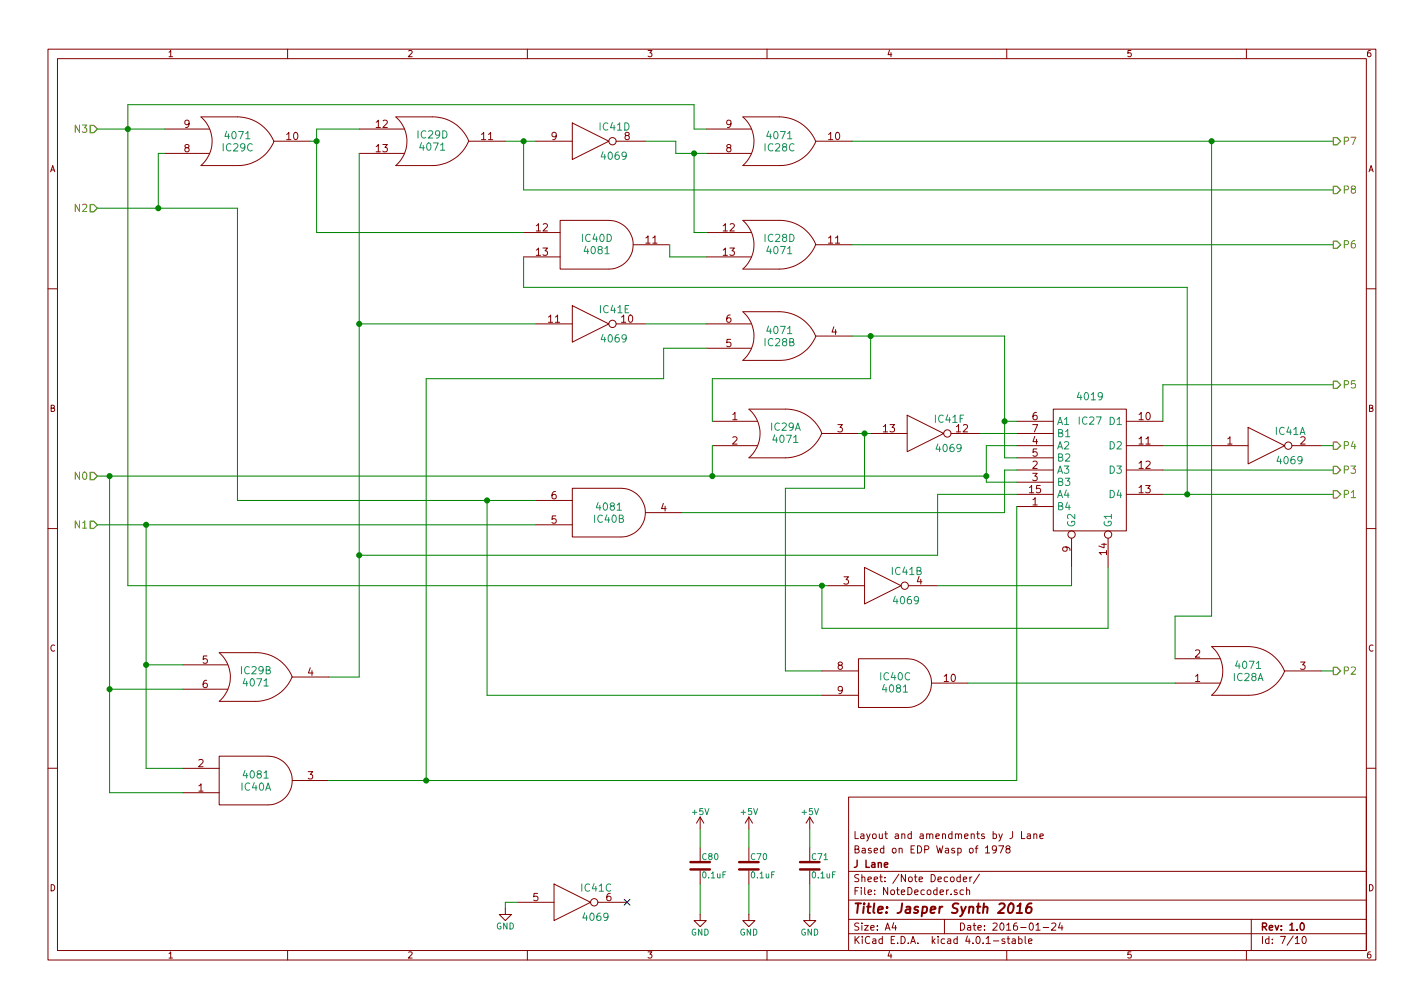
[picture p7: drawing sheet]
<svg xmlns="http://www.w3.org/2000/svg" width="297mm" height="210mm" viewBox="0 0 297 210" stroke-linecap="round" stroke-linejoin="round" font-family="sans-serif">
<g fill="none" stroke="#840000" stroke-width=".21">
<path d="M10 10.3h277v189.9h-277zM12 12.2h273v186.1h-273zM60 10.3v1.9M110 10.3v1.9M160 10.3v1.9M210 10.3v1.9M260 10.3v1.9M34.3 32h9.4M34.3 26.9h9.4M41.9 24.4h7.6a8.3 8.3 0 0 1 7.6 5.1M41.9 24.4a6.7 6.7 0 0 1 0 10.1h7.6a8.1 8.1 0 0 0 7.6-5h7.7M74.9 32h9.4"/>
<path d="M74.9 26.9h9.4M82.5 24.4h7.7M82.6 24.4a6.7 6.7 0 0 1 0 10.1h7.6a8.3 8.3 0 0 0 7.6-5.1M90.2 24.4a8 8 0 0 1 7.6 5.1h7.6M111.8 29.5h7.6M119.4 25.6l7.6 3.9-7.6 3.8zM128.5 29.5h6.1M147.3 32h9.4M147.3 26.9h9.4M154.9 24.4h7.7a8.3 8.3 0 0 1 7.6 5.1M154.9 34.5h7.7M155 24.4a6.7 6.7 0 0 1 0 10.1"/>
<path d="M170.2 29.5a8.1 8.1 0 0 1-7.6 5M170.2 29.5h7.6M109.2 48.5h7.6M109.2 53.6h7.6M127 46h-10.2v10.1h10.2M127.1 46a5.1 5.1 0 0 1 5 5 5.1 5.1 0 0 1-5 5.1M132.1 51h7.6M147.3 48.5h9.4M147.3 53.6h9.4M154.9 46h7.7M155 46a6.7 6.7 0 0 1 0 10.1M162.6 46a8 8 0 0 1 7.6 5h7.6"/>
<path d="M170.2 51a8.3 8.3 0 0 1-7.6 5.1h-7.7M10 60.2h2M111.8 67.6h7.6M119.4 63.7l7.6 3.9-7.6 3.8zM128.5 67.6h6.1M147.3 67.6h9.4M147.3 72.6h9.4M154.9 65h7.7a8.3 8.3 0 0 1 7.6 5.1M154.9 75.2h7.7M155 65a6.7 6.7 0 0 1 0 10.2M177.8 70.1h-7.6a8.1 8.1 0 0 1-7.6 5.1M285 60.2h2"/>
<path d="M148.6 87.9h9.4M148.6 93h9.4M156.2 85.3h7.7a8 8 0 0 1 7.5 5.1h7.7M156.2 85.4a6.7 6.7 0 0 1 0 10.1M171.4 90.4a8.3 8.3 0 0 1-7.6 5.1h-7.6M181.6 90.4h7.6M189.2 86.6l7.6 3.8-7.6 3.8zM198.4 90.4h6.1M212.1 95.5h7.6M212.1 87.9h7.6M212.1 93h7.6M212.1 90.4h7.6"/>
<path d="M212.1 98h7.6M219.7 85.3h15.2v25.4h-15.2zM234.9 87.9h7.7M234.9 93h7.7M234.9 98h7.7M252.7 93h7.6M260.3 89.1l7.7 3.9-7.7 3.8zM269.5 93h6.1M10 110.3h2M111.8 109.5h7.6M111.8 104.4h7.6M129.5 101.8h-10.1v10.2h10.1"/>
<path d="M129.6 101.8a5.1 5.1 0 0 1 5 5.1 5.1 5.1 0 0 1-5 5.1M134.6 106.9h7.6M180.3 118.4l7.7 3.8-7.7 3.8zM212.1 105.7h7.6M212.1 100.6h7.6M212.1 103.1h7.6M223.5 112.3v6.1M231.1 112.3v6.1M234.9 103.1h7.7M285 110.3h2M38.1 138.7h9.4M171.4 139.9h7.7"/>
<path d="M172.7 122.2h7.6M189.2 137.4h-10.1v10.2h10.1M189.3 137.4a5.1 5.1 0 0 1 5 5.1 5.1 5.1 0 0 1-5 5.1M189.5 122.2h6.1M245.1 137.4h9.4M252.7 134.9h7.6a8.3 8.3 0 0 1 7.6 5.1M252.8 134.9a6.7 6.7 0 0 1 0 10.1M275.6 139.9h-7.6a8.1 8.1 0 0 1-7.6 5.1M38.1 143.8h9.4M55.9 157.7h-10.2v10.2h10.2M55.9 157.7a5.1 5.1 0 0 1 5.1 5.1 5.1 5.1 0 0 1-5.1 5.1M60.9 141.2a8.3 8.3 0 0 1-7.6 5.1h-7.6a6.7 6.7 0 0 0 0-10.1l7.6-.1a8 8 0 0 1 7.7 5.1h7.6"/>
<path d="M171.4 145h7.7M194.3 142.5h7.6M245.1 142.5h9.4M252.7 145h7.6M10 160.2h2M38.1 160.3h7.6M38.1 165.3h7.6M61 162.8h7.6M146 170.4v2.6M146 176.8v2.8M146 170.4l-.7 1.3M146 170.4l.8 1.3"/>
<path d="M156.2 170.4v2.6M156.2 176.8v2.8M156.2 170.4l-.8 1.3M156.2 170.4l.8 1.3M168.9 170.4v2.6M168.9 176.8v2.8M168.9 170.4l-.8 1.3M168.9 170.4l.8 1.3M177 166.3h108v32h-108zM205.6 176.9l.4-.5v1.5M205.6 177.9h.8M207.8 177.1l-.2 .3h-.3l-.3-.3v-.4l.3-.3h.3l.2 .3a1.01 1.01 0 0 1-.4 1.2h-.3"/>
<path d="M208.3 176.4h1l-.6 1.5M210.1 177.1l-.3-.3 .1-.2 .2-.2 .4 .1 .2 .2-.1 .2-.5 .2-.3 .3v.2l.3 .3h.3l.3-.3v-.2l-.3-.3M213.1 173.4v1.5h.7M214.3 174h.6v.9M214.9 174.3l-.4 .1-.3 .2 .3 .3 .4-.1M215.6 174.1l.2-.2 .4 .1 .1 .9M215.6 173.9v1M216.9 174.4l.7-.1v-.3l-.5-.1-.2 .2 .1 .7h.6M285 160.2h2M60 198.3v1.9M105.4 189.5v1.2h1.3l-1.3 1.3-1.3-1.3h1.3M107.9 188.2h7.7"/>
<path d="M110 198.3v1.9M115.6 184.4l7.6 3.8-7.6 3.8zM124.7 188.2h6.1M146 190.7v1.3h1.3l-1.3 1.3-1.2-1.3h1.2M146 181.6v2.8M156.2 190.7v1.3h1.3l-1.3 1.3-1.3-1.3h1.3M156.2 181.6v2.8M160 198.3v1.9M168.9 190.7v1.3h1.3l-1.3 1.3-1.3-1.3h1.3M168.9 181.6v2.8M177 194.8h108M177 191.8h108"/>
<path d="M177 187.8h108M177 181.8h108M186.4 192.5l-.3 1h.9M186.8 193v1M197 191.8v3M199.6 185.7l-.3-.1-.3 .2 .1 .2 .5 .2v.3h-.6M200.3 183l-.4-.1-.3 .3 .1 .6 .2 .1 .4-.1M200.3 182.4v1.5M200.9 183.4l.8-.1-.1-.3-.4-.1-.3 .2 .1 .7h.6M201 185.7l-.5-.1-.2 .3v.6l.2 .1 .5-.1M201.6 185.7l.2-.1 .4 .1 .1 .9M201.6 185.1v1.5"/>
<path d="M202.3 182.9v1M202.7 182.9l-.4 .3M204.3 182.3l-1.3 2M209.6 195.9l-.4-.1-.2 .2 .1 .3 .5 .1v.3h-.6M210 198.3v1.9M210.1 195.8h.5M210.3 195.3v1.3l.3 .2M211.2 195.9h.5l.1 .9M211.8 196.2l-.5 .1-.2 .2 .2 .3 .5-.1M212.5 195.9l.4-.1 .3 .3-.1 .6h-.6M212.5 195.3v1.5M213.8 195.3v1.3l.2 .2"/>
<path d="M214.6 196.3l.7-.1-.1-.3-.4-.1-.2 .2v.7h.6M216.1 194h.9M217.6 193.5h1.1M219.4 192.7l.6-.2 .2 .5-.9 1h.9M221.2 192.5l-.4 1h.9M221.5 193v1M260 198.3v1.9M261 191.8v6.5M270.2 195.8l.4-.5v1.5M270.2 196.8h.8M271.8 195.5l.2-.2a.8 .8 0 0 1 .5 .8 .8 .8 0 0 1-.5 .7l-.4-.5z"/>
<circle cx="127.8" cy="29.5" r=".76"/>
<circle cx="127.8" cy="67.6" r=".76"/>
<circle cx="197.6" cy="90.4" r=".76"/>
<circle cx="268.7" cy="93" r=".76"/>
<circle cx="223.5" cy="111.5" r=".76"/>
<circle cx="231.1" cy="111.5" r=".76"/>
<circle cx="188.7" cy="122.2" r=".76"/>
<circle cx="124" cy="188.2" r=".76"/>
</g>
<path d="M271.3 192.7l.3-.2a.8 .8 0 0 1 .5 .8 .8 .8 0 0 1-.5 .7l-.4-.5z" fill="none" stroke="#840000" stroke-width=".3"/>
<path d="M210.7 188.5a.45 .45 0 0 1 .7 .3l-.2 1.3-.2 .2-.4 .1a1.27 1.27 0 0 1 .1-1.9zM212.1 190.4h1.1M212.2 189l.7-.6-.3 2M215.2 188.4a.93 .93 0 0 0-1.1 .9v1l.6 .1 .4-.3 .1-.5-.3-.4a.69 .69 0 0 0-.8 .4" fill="none" stroke="#840000" stroke-width=".41"/>
<g fill="none" stroke="#008400" stroke-width=".21">
<path d="M20.3 26.9h14M34.3 32h-1.3v11.4M64.8 29.5h1.2M74.9 26.9h-8.9v21.6h43.2M74.9 32v109.2h-6.3M105.4 29.5h6.4M109.2 29.5v10.1h168.9M134.6 29.5h6.4v2.5h6.3M144.8 32v16.5h2.5M147.3 26.9h-2.5v-5.1h-118.1v100.4h146M177.8 29.5h100.3M252.7 29.5v99h-7.6v8.9"/>
<path d="M20.3 43.4h29.2v61h62.3M109.2 53.6v6.3h138.4v43.2M139.7 51v2.6h7.6M177.8 51h100.3M74.9 67.6h36.9M134.6 67.6h12.7M147.3 72.6h-8.9v6.4h-49.5v83.8M177.8 70.1h31.7v25.4h2.6M181.6 70.1v8.9h-33v8.9M20.3 99.3h185.4M22.9 99.3v66h15.2M148.6 93v6.3"/>
<path d="M179.1 90.4h2.5M180.3 90.4v11.4h-16.5v38.1h7.6M204.5 90.4h7.6M209.5 87.9h2.6M212.1 98h-2.6v8.9h-67.3M212.1 93h-6.4v7.6h6.4M242.6 93h10.1M242.6 98h35.5M275.6 93h2.5M278.1 80.3h-35.5v7.6M20.3 109.5h91.5M30.5 109.5v50.8h7.6"/>
<path d="M101.6 104.4v40.6h69.8M212.1 103.1h-16.5v12.7h-120.7M212.1 105.7v57.1h-143.5M223.5 118.4v3.8h-27.9M231.1 118.4v12.7h-59.7v-8.9M242.6 103.1h35.5M30.5 138.7h7.6M275.6 139.9h2.5M22.9 143.8h15.2M201.9 142.5h43.2M146 173v3.8M156.2 173v3.8"/>
<path d="M168.9 173v3.8M107.9 188.2h-2.5v1.3M146 184.4v6.3M156.2 184.4v6.3M168.9 184.4v6.3"/>
</g>
<g fill="#008400" stroke="#008400" stroke-width=".25">
<circle cx="33" cy="43.4" r=".51"/>
<circle cx="26.7" cy="26.9" r=".51"/>
<circle cx="109.2" cy="29.5" r=".51"/>
<circle cx="144.8" cy="32" r=".51"/>
<circle cx="66" cy="29.5" r=".51"/>
<circle cx="181.6" cy="70.1" r=".51"/>
<circle cx="209.6" cy="87.9" r=".51"/>
<circle cx="205.7" cy="99.3" r=".51"/>
<circle cx="148.6" cy="99.3" r=".51"/>
<circle cx="247.7" cy="103.1" r=".51"/>
<circle cx="252.7" cy="29.5" r=".51"/>
<circle cx="180.3" cy="90.4" r=".51"/>
<circle cx="101.6" cy="104.4" r=".51"/>
<circle cx="171.5" cy="122.2" r=".51"/>
<circle cx="22.9" cy="99.3" r=".51"/>
<circle cx="30.5" cy="109.5" r=".51"/>
<circle cx="22.9" cy="143.8" r=".51"/>
<circle cx="30.5" cy="138.7" r=".51"/>
<circle cx="74.9" cy="67.6" r=".51"/>
<circle cx="74.9" cy="115.8" r=".51"/>
<circle cx="88.9" cy="162.8" r=".51"/>
</g>
<path d="M130.2 187.6l1.2 1.2M131.4 187.6l-1.2 1.2" fill="none" stroke="#000084" stroke-width=".21"/>
<path d="M18.8 26.2h.8l.7 .7-.7 .8h-.8zM278.1 28.7h.8l.8 .8-.8 .7h-.8zM278.1 38.9h.8l.8 .7-.8 .8h-.8zM18.8 42.7h.8l.7 .7-.7 .8h-.8zM278.1 50.3h.8l.8 .7-.8 .8h-.8zM278.1 79.5h.8l.8 .8-.8 .7h-.8zM18.8 98.5h.8l.7 .8-.7 .8h-.8zM278.1 92.2h.8l.8 .8-.8 .7h-.8zM278.1 97.3h.8l.8 .7-.8 .8h-.8zM18.8 108.7h.8l.7 .8-.7 .7h-.8zM278.1 102.4h.8l.8 .7-.8 .8h-.8zM278.1 139.2h.8l.8 .7-.8 .8h-.8z" fill="none" stroke="#848400" stroke-width=".25"/>
<path d="M144 179.8h4.1M154.2 179.8h4M166.9 179.8h4M144 181.4h4.1M154.2 181.4h4M166.9 181.4h4" fill="none" stroke="#840000" stroke-width=".51"/>
<text font-size="2.8" fill="#840000" x="178" y="190.5">Title: Jasper Synth 2016</text>
<g font-size="2.1" fill="#848400">
<text x="15.7" y="27.7">N3</text>
<text x="280.1" y="30.2">P7</text>
<text x="280.1" y="40.4">P8</text>
<text x="15.7" y="44.2">N2</text>
<text x="280.1" y="51.8">P6</text>
<text x="280.1" y="81">P5</text>
<text x="280.1" y="93.7">P4</text>
<text x="15.7" y="100.1">N0</text>
<text x="280.1" y="98.8">P3</text>
<text x="280.1" y="103.9">P1</text>
<text x="15.7" y="110.2">N1</text>
<text x="280.1" y="140.7">P2</text>
</g>
<g font-size="2.1" fill="#840000">
<text x="38.4" y="26.7">9</text>
<text x="59.8" y="29.2">10</text>
<text x="78.5" y="26.7">12</text>
<text x="100.4" y="29.2">11</text>
<text x="115" y="29.2">9</text>
<text x="130.2" y="29.2">8</text>
<text x="151.4" y="26.7">9</text>
<text x="172.8" y="29.2">10</text>
<text x="38.4" y="31.7">8</text>
<text x="78.5" y="31.7">13</text>
<text x="151.4" y="31.7">8</text>
<text x="111.9" y="48.3">12</text>
<text x="111.9" y="53.3">13</text>
<text x="134.7" y="50.8">11</text>
<text x="150.9" y="48.3">12</text>
<text x="150.9" y="53.3">13</text>
<text x="172.8" y="50.8">11</text>
<text x="114.4" y="67.3">11</text>
<text x="129.6" y="67.3">10</text>
<text x="151.4" y="67.3">6</text>
<text x="173.4" y="69.8">4</text>
<text x="151.4" y="72.4">5</text>
<text x="152.7" y="87.6">1</text>
<text x="215.3" y="87.6">6</text>
<text x="237.6" y="87.6">10</text>
<text x="152.7" y="92.7">2</text>
<text x="174.7" y="90.2">3</text>
<text x="184.3" y="90.2">13</text>
<text x="199.5" y="90.2">12</text>
<text x="215.3" y="92.7">4</text>
<text x="215.3" y="95.2">5</text>
<text x="215.3" y="90.2">7</text>
<text x="237.6" y="92.7">11</text>
<text x="256" y="92.7">1</text>
<text x="271.2" y="92.7">2</text>
<text x="215.3" y="97.8">2</text>
<text x="215.3" y="100.3">3</text>
<text x="237.6" y="97.8">12</text>
<text x="115" y="104.1">6</text>
<text x="137.8" y="106.7">4</text>
<text x="214.7" y="102.9">15</text>
<text x="215.3" y="105.4">1</text>
<text x="237.6" y="102.9">13</text>
<text x="115" y="109.2">5</text>
<text x="223.3" y="115.1" transform="rotate(-90 223.3 115.1)">9</text>
<text x="230.9" y="115.7" transform="rotate(-90 230.9 115.7)">14</text>
<text x="175.9" y="121.9">3</text>
<text x="191.2" y="121.9">4</text>
<text x="249.2" y="137.2">2</text>
<text x="42.2" y="138.4">5</text>
<text x="42.2" y="143.5">6</text>
<text x="64.2" y="141">4</text>
<text x="174.7" y="139.7">8</text>
<text x="197" y="142.2">10</text>
<text x="249.2" y="142.2">1</text>
<text x="271.2" y="139.7">3</text>
<text x="174.7" y="144.8">9</text>
<text x="41.3" y="160">2</text>
<text x="41.3" y="165.1">1</text>
<text x="64.2" y="162.6">3</text>
<text x="178" y="178">Based on EDP Wasp of 1978</text>
<text x="178" y="175">Layout and amendments by J Lane</text>
<text x="178" y="184">Sheet: /Note Decoder/</text>
<text x="178" y="181">J Lane</text>
<text x="111.2" y="188">5</text>
<text x="126.4" y="188">6</text>
<text x="178" y="186.7">File: NoteDecoder.sch</text>
<text x="178" y="196.9">KiCad E.D.A. kicad 4.0.1-stable</text>
<text x="178" y="194.1">Size: A4</text>
<text x="200" y="194.1">Date: 2016-01-24</text>
<text x="263" y="194.1">Rev: 1.0</text>
<text x="263" y="196.9">Id: 7/10</text>
</g>
<g font-size="2.1" fill="#008484">
<text x="47.2" y="29">4071</text>
<text x="87.2" y="28.9">IC29D</text>
<text x="125.1" y="27.2">IC41D</text>
<text x="160.2" y="29">4071</text>
<text x="46.5" y="31.6">IC29C</text>
<text x="87.8" y="31.4">4071</text>
<text x="125.7" y="33.3">4069</text>
<text x="159.6" y="31.6">IC28C</text>
<text x="121.5" y="50.5">IC40D</text>
<text x="122.1" y="53">4081</text>
<text x="159.6" y="50.5">IC28D</text>
<text x="160.2" y="53">4071</text>
<text x="125.2" y="65.3">IC41E</text>
<text x="125.7" y="71.4">4069</text>
<text x="160.2" y="69.7">4071</text>
<text x="159.6" y="72.2">IC28B</text>
<text x="225" y="83.5">4019</text>
<text x="160.8" y="89.8">IC29A</text>
<text x="195.1" y="88.2">IC41F</text>
<text x="220.5" y="88.6">A1</text>
<text x="225.1" y="88.6">IC27</text>
<text x="231.5" y="88.6">D1</text>
<text x="161.5" y="92.4">4071</text>
<text x="195.5" y="94.3">4069</text>
<text x="220.5" y="93.7">A2</text>
<text x="220.5" y="91.2">B1</text>
<text x="231.5" y="93.7">D2</text>
<text x="266.1" y="90.7">IC41A</text>
<text x="220.5" y="98.8">A3</text>
<text x="220.5" y="101.3">B3</text>
<text x="220.5" y="96.3">B2</text>
<text x="231.5" y="98.8">D3</text>
<text x="266.6" y="96.8">4069</text>
<text x="124.6" y="106.5">4081</text>
<text x="220.5" y="106.4">B4</text>
<text x="220.5" y="103.9">A4</text>
<text x="231.5" y="103.9">D4</text>
<text x="124" y="109">IC40B</text>
<text x="224.3" y="110" transform="rotate(-90 224.3 110)">G2</text>
<text x="231.9" y="110" transform="rotate(-90 231.9 110)">G1</text>
<text x="186.1" y="119.9">IC41B</text>
<text x="186.6" y="126">4069</text>
<text x="50.3" y="140.6">IC29B</text>
<text x="51" y="143.2">4071</text>
<text x="183.7" y="141.9">IC40C</text>
<text x="257.4" y="142.1">IC28A</text>
<text x="258" y="139.5">4071</text>
<text x="184.3" y="144.4">4081</text>
<text x="50.3" y="164.9">IC40A</text>
<text x="51" y="162.4">4081</text>
<text x="121.3" y="186">IC41C</text>
<text x="121.8" y="192.1">4069</text>
</g>
<g font-size="1.8" fill="#840000">
<text x="35" y="11.9">1</text>
<text x="85" y="11.9">2</text>
<text x="135" y="11.9">3</text>
<text x="185" y="11.9">4</text>
<text x="235" y="11.9">5</text>
<text x="285" y="11.9">6</text>
<text x="10.4" y="35.9">A</text>
<text x="285.4" y="35.9">A</text>
<text x="10.4" y="85.9">B</text>
<text x="285.4" y="85.9">B</text>
<text x="10.4" y="135.9">C</text>
<text x="285.4" y="135.9">C</text>
<text x="10.4" y="185.9">D</text>
<text x="285.4" y="185.9">D</text>
<text x="35" y="199.9">1</text>
<text x="85" y="199.9">2</text>
<text x="135" y="199.9">3</text>
<text x="185" y="199.9">4</text>
<text x="235" y="199.9">5</text>
<text x="285" y="199.9">6</text>
</g>
<g font-size="1.8" fill="#008484">
<text x="144.4" y="170">+5V</text>
<text x="154.6" y="170">+5V</text>
<text x="167.3" y="170">+5V</text>
<text x="146.5" y="179.4">C80</text>
<text x="156.7" y="179.4">C70</text>
<text x="169.4" y="179.4">C71</text>
<text x="146.6" y="183.2">0.1uF</text>
<text x="156.8" y="183.2">0.1uF</text>
<text x="169.5" y="183.2">0.1uF</text>
<text x="103.5" y="193.8">GND</text>
<text x="144.1" y="195.1">GND</text>
<text x="154.3" y="195.1">GND</text>
<text x="167" y="195.1">GND</text>
</g>
</svg>
